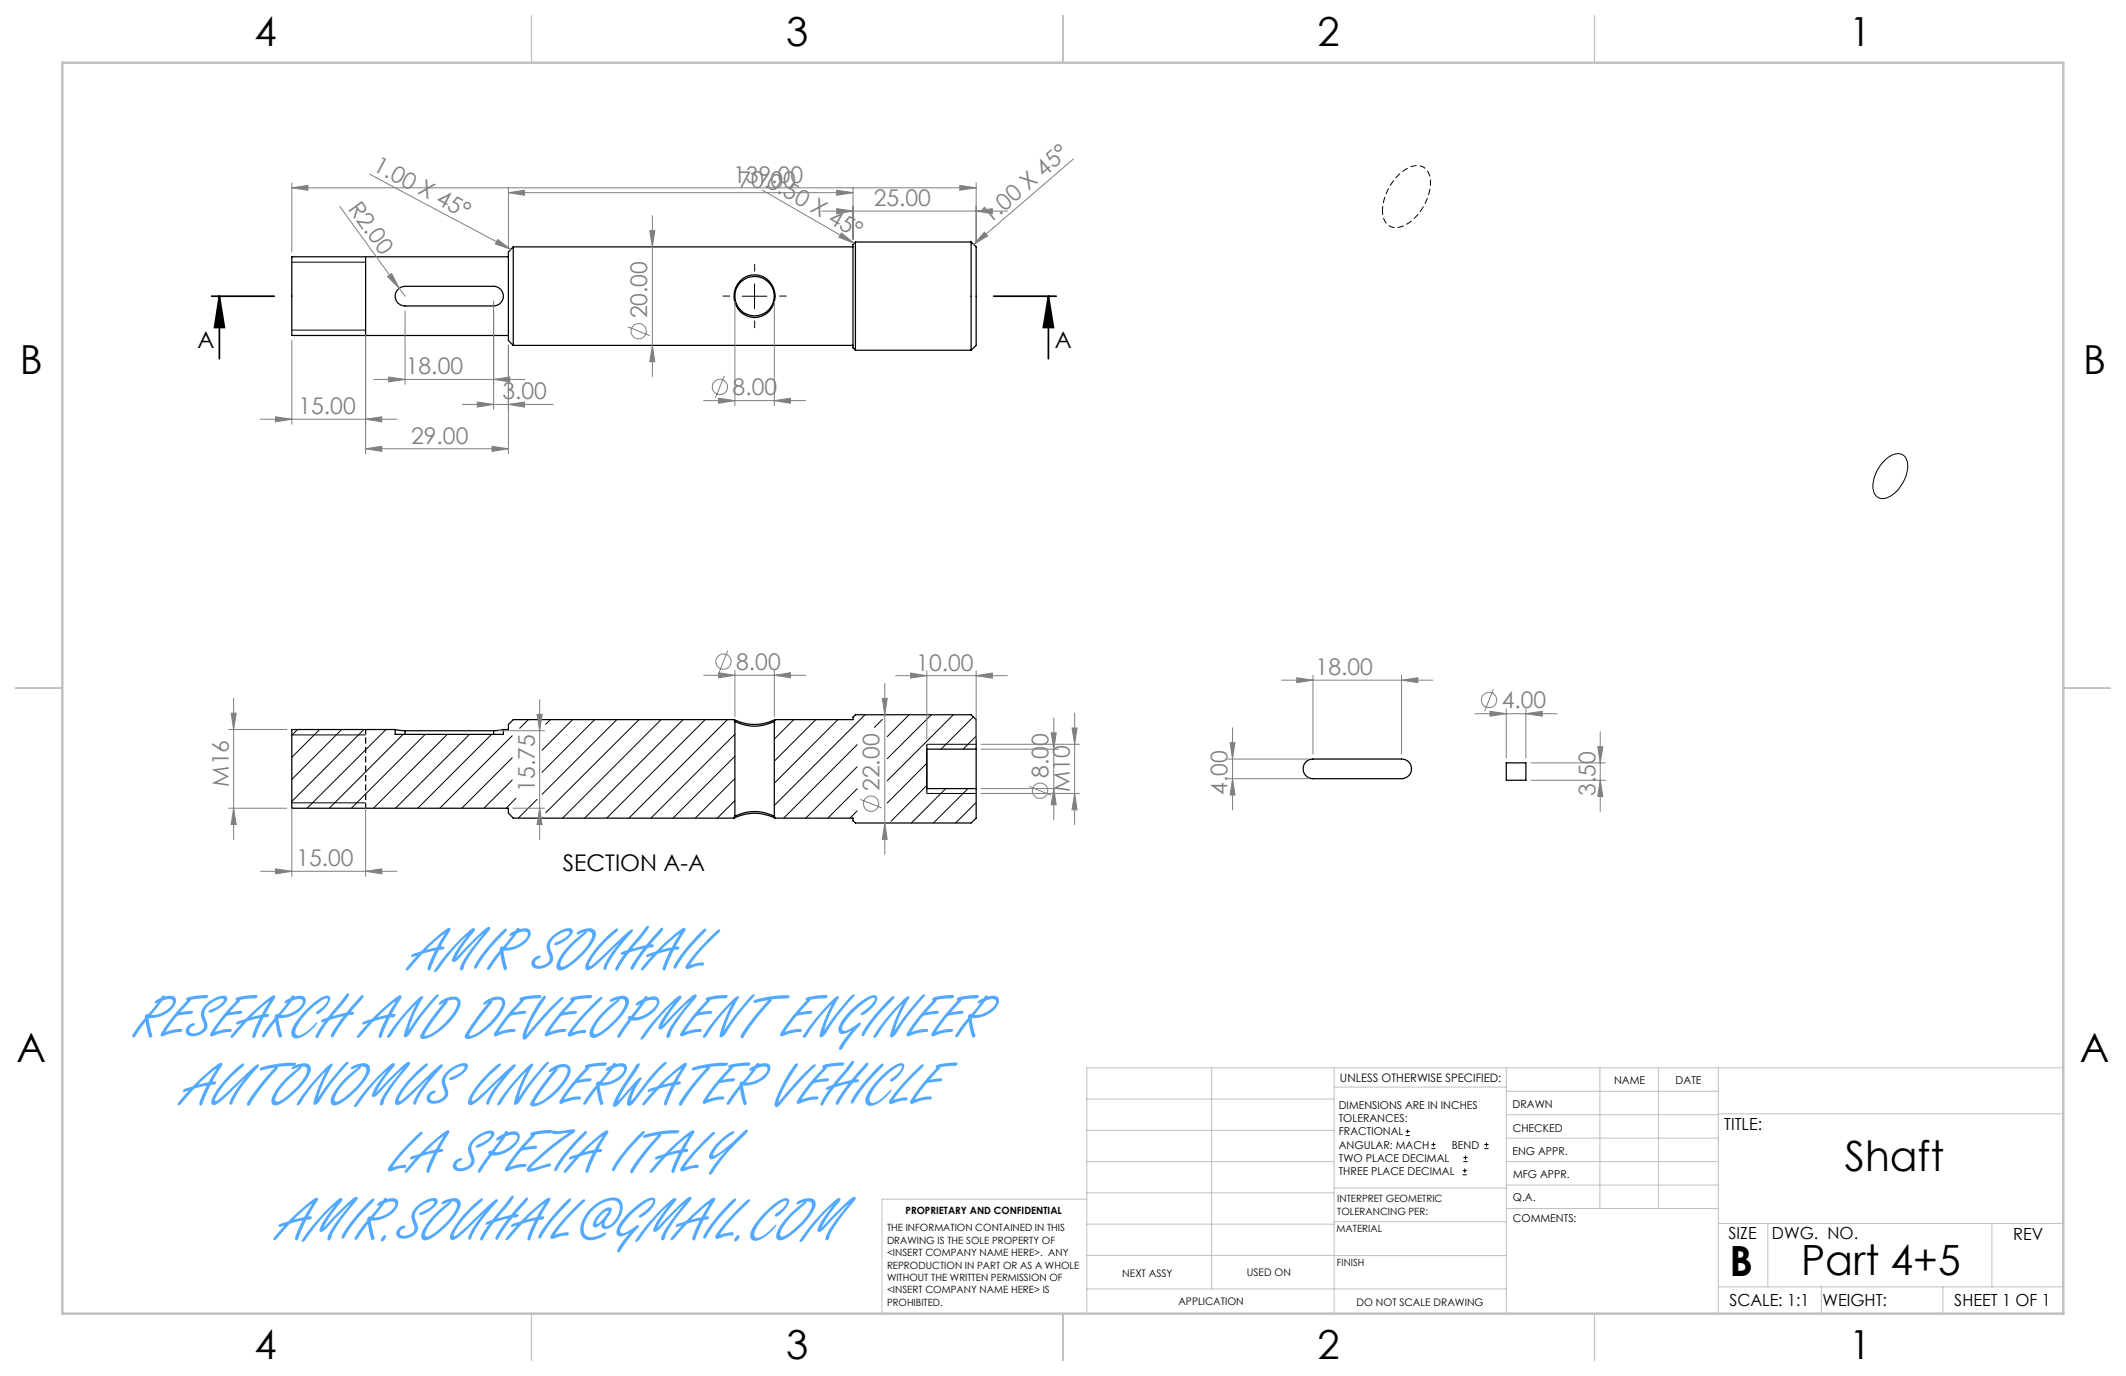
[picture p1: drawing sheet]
<svg xmlns="http://www.w3.org/2000/svg" width="432mm" height="279mm" viewBox="0 0 432 279" stroke-linecap="round" stroke-linejoin="round" font-family="sans-serif">
<g fill="none" stroke="#000" stroke-width=".25">
<path d="M74.3 52.1v16M81 58.6l.6-.4 .7-.1h18a1.99 1.99 0 0 1 1.9 2 1.99 1.99 0 0 1-1.9 2h-18a1.99 1.99 0 0 1-1.9-1.3 1.99 1.99 0 0 1 .6-2.2zM103.3 52.1h-44v16h44M104.2 50.1v20M104.2 50.1l-.9 1.1v17.9l.9 1M104.2 50.1h69M150.3 57.1a4.3 4.3 0 0 1 6.3 .4 4.3 4.3 0 0 1-1 6.2 4.3 4.3 0 0 1-5.7-.9 4.3 4.3 0 0 1 .4-5.7zM173.7 49.1l-.5 .5v21l.5 .5M173.7 49.1v22M173.7 49.1h23.5M197.2 49.1v22M197.2 49.1l1.1 1v20l-1.1 1"/>
<path d="M104.2 70.1h69M173.7 71.1h23.5M80.3 148.1l2 .3M80.3 148.1h-21v16h44v1l.9 1h44.9M80.3 148.1v1h21.9v-1M82.3 148.4h18M82.3 148.4v.7M100.3 148.4v.7M102.2 148.1l-1.9 .3M149.1 146.1a9.3 9.3 0 0 0 8.3 0M149.1 146.1l.2 .4M149.1 146.1h-44.9l-.9 1v1h-1.1"/>
<path d="M149.3 146.5a8.9 8.9 0 0 0 8 0M149.3 146.5v19.2M157.3 146.5v19.2M157.4 146.1h15.8v-.5l.5-.5h23.5l1.1 1v6M157.4 146.1l-.1 .4M188.2 151.1v10M188.2 152.1h10.1M198.3 152.1v8M265.2 154.7l.8-.5 .5-.1h18.2a1.99 1.99 0 0 1 2 2 1.99 1.99 0 0 1-2 2h-18a2 2 0 0 1-1.9-1.2 2 2 0 0 1 .4-2.2zM305.9 154.9h4v3.5h-4zM149.1 166.1a9.3 9.3 0 0 1 8.3 0M149.3 165.7l-.2 .4"/>
<path d="M149.3 165.7a8.9 8.9 0 0 1 8 0M157.3 165.7l.1 .4M188.2 160.1h10.1M198.3 160.1v6l-1.1 1h-23.5l-.5-.5v-.5h-15.8"/>
<circle cx="153.3" cy="60.1" r="4"/>
</g>
<g fill="none" stroke="#000" stroke-width=".2">
<path d="M59.3 53.2h15M153.2 57.6v5.1M59.3 67h15M150.7 60.1h5.1M382.8 93.5a3.4 3.4 0 0 1 3.5-1.2 3.1 3.1 0 0 1 1 3.7 7 7 0 0 1-4.5 5.2 2.05 2.05 0 0 1-2.4-2.4 8 8 0 0 1 2.4-5.3zM59.3 149.2h15M60.4 148.1l-1.1 1.2M64.9 148.1l-5.6 5.7M69.4 148.1l-10.1 10.2M73.9 148.1l-14.6 14.6M78.4 148.1l-16 16M81.9 149.1l-15 15"/>
<path d="M86.4 149.1l-15 15M90.8 149.1l-15 15M95.4 149.1l-15.1 15M99.8 149.1l-15 15M104 149.4l-14.7 14.7M104 153.9l-10.2 10.2M104 158.4l-5.7 5.7M107.3 146.1l-1.7 1.8M111.8 146.1l-1 1M116.3 146.1l-6.2 6.2M120.8 146.1l-10.7 10.7M125.3 146.1l-15.2 15.2"/>
<path d="M129.8 146.1l-19 18.9M134.3 146.1l-20 20M138.7 146.1l-20 20M143.2 146.1l-20 20M147.7 146.1l-20 20M149.3 158.1l-8.1 8M149.3 149.1l-17.1 17M149.3 153.6l-12.6 12.5M161.2 146.1l-3.9 4M165.7 146.1l-8.4 8.5M170.2 146.1l-12.9 12.9M174.1 151.2l-14.9 14.9"/>
<path d="M174.1 155.7l-10.4 10.4M175.7 145.1l-18.4 18.4M179.2 146.1l-1.6 1.6M184.6 145.1l-4.4 4.5M188.2 155l-8 8.1M188.2 159.5l-7.2 7.3M188.2 151.1h10.1M189.2 145.1l-9 9M193.6 145.1l-13.4 13.4M197.7 145.6l-6.6 6.5M198.3 149.5l-2.7 2.6M59.3 163h15"/>
<path d="M104.8 162.1l-2 2M109.1 162.3l-3.8 3.8M149.3 162.6l-3.6 3.5M174.1 160.2l-6 5.9M174.1 164.6l-1.5 1.5M188.2 161.1h10.1M192.1 160.1l-7 7M196.6 160.1l-7 7M198.3 162.9l-4.2 4.2M285.5 230.6h.8M285.5 229.7h.8M285.9 229.3v.9"/>
<path d="M290.7 233.2h.8M290.7 232.4h.8M291.1 232v.8M297.1 238.5h.8M297.1 237.7h.8M297.2 235.9h.9M297.2 235.1h.9M297.5 237.3v.8M297.6 234.6v.9M301.5 233.2h.8M301.5 232.4h.8M301.9 232v.8"/>
</g>
<g fill="none" stroke="#808080" stroke-width=".2">
<path d="M59.3 38.1l3.2-.5v1zM59.3 37.1v14.1M59.3 38.1h139M75 35.3l28.8 15.3M103.3 39.1l3.2-.5v1.1zM103.3 38.1v12M103.3 39.1h69.9M154.9 38.6l18.6 10.8M169.9 38.6l3.3 .5-3.3 .6zM173.2 38.1v10.5M194.9 37.6l3.4 .5-3.4 .5zM198.3 37.1v12"/>
<path d="M218 32.3l-20.2 17.3M69 41.9l12.1 16.6M78.7 56.2l.9-.6 1.5 2.9zM81.1 58.5l1.2 1.6M101.1 48.6l2.7 2-3.2-1.1zM132 46.8h1l-.5 3.3zM132.5 43.8v32.7M166.9 42.9h37.7M169.9 42.4l3.3 .5-3.3 .5zM170.9 47.3l2.6 2.1-3.1-1.2zM198.3 42.9l3.2-.5v1zM200 47.1l.6 .8-2.8 1.7z"/>
<path d="M59.3 69.1v17M74.3 68.1v24M75.9 77h30.7M79 76.6l3.3 .4-3.3 .5zM82.3 63.1v14.9M100.3 77l3.2-.4v.9zM100.3 61.1v22M103.3 70.1v22M127.5 66.4l4.4 1.8M132.5 70.1l.5 3.3h-1zM147.1 76.3l-1.8 4.5M149.3 61.1v21.3"/>
<path d="M157.3 61.1v21.3M52.9 85.1h27.7M56 84.6l3.3 .5-3.3 .6zM74.3 85.1l3.2-.5v1.1zM74.3 91.1l3.2-.5v1.1zM74.3 91.1h29M93.9 82.1h18.5M96.9 81.6l3.4 .5-3.4 .6zM99.9 90.6l3.4 .5-3.4 .6zM103.3 82.1l3.2-.5v1.1zM142.9 81.4h20.7M145.9 80.9l3.4 .5-3.4 .5z"/>
<path d="M157.3 81.4l3.2-.5v1zM142.9 137.1h20.7M145.9 136.6l3.4 .5-3.4 .5zM147.8 132.1l-1.8 4.5M149.3 136.1v9.4M157.3 137.1l3.2-.5v1zM157.3 136.1v9.4M179.7 138.8v34.7M181.9 137.2h22.7M185 136.7l3.2 .5-3.2 .5zM188.2 136.2v13.9M198.3 137.2l3.2-.5v1z"/>
<path d="M198.3 136.2v13.9M260.3 138.1h30.7M263.4 137.6l3.3 .5-3.3 .5zM266.7 137.1v16M284.7 138.1l3.3-.5v1zM284.7 137.1v16M303.3 139.9l-1.7 4.5M46.5 148.1h11.7M47 144.8h1l-.6 3.3zM47.4 141.8v28.7M101.2 148.4h9.4M109.1 145.1h1l-.5 3.3z"/>
<path d="M109.6 142v28.5M179.2 141.8h1l-.5 3.3zM199.2 152.1h15.8M199.2 151.1h20.1M209 159.7l4.5 1.8M213.5 148.8h1l-.5 3.3zM214 145.8v20.7M217.7 147.8h1.1l-.5 3.3zM218.3 144.8v22.7M249.3 154.1h16.4M249.3 158.1h16.4M249.8 150.8h1l-.5 3.3z"/>
<path d="M250.3 158.1l.5 3.3h-1zM250.3 147.8v16.7M299.6 144.9h16.7M302.6 144.4l3.3 .5-3.3 .5zM305.9 143.9v10M309.9 144.9l3.3-.5v1zM309.9 143.9v10M310.9 154.9h15.1M310.9 158.4h15.1M324.5 151.6h1l-.5 3.3zM325 158.4l.5 3.3h-1zM325 148.6v16.2"/>
<path d="M46.5 164.1h11.7M47.4 164.1l.6 3.3h-1zM52.9 176.9h27.7M56 176.4l3.3 .5-3.3 .5zM59.3 164v13.9M74.3 176.9l3.2-.5v1zM74.3 164v13.9M104.2 164.1h6.4M109.6 164.1l.5 3.3h-1zM174.7 162.3l4.4 1.8M179.7 167.1l.5 3.3h-1zM199.2 160.1h15.8"/>
<path d="M199.2 161.1h20.1M214 160.1l.5 3.3h-1zM218.3 161.1l.5 3.3h-1.1z"/>
<circle cx="129.7" cy="67.2" r="1.55"/>
<circle cx="146.2" cy="78.6" r="1.56"/>
<circle cx="146.9" cy="134.3" r="1.55"/>
<circle cx="302.4" cy="142.1" r="1.56"/>
<circle cx="176.9" cy="163.2" r="1.56"/>
<circle cx="211.3" cy="160.6" r="1.56"/>
</g>
<path d="M43 60.1h12.7M44.6 60.1l1 6.4h-2zM44.6 60.1v12.7M201.8 60.1h12.7M212.9 60.1l1.1 6.4h-2.1zM212.9 60.1v12.7" fill="none" stroke="#000" stroke-width=".35"/>
<path d="M280.8 42.7a2.94 2.94 0 0 0 2.8 3.5 8.2 8.2 0 0 0 6-5.1 6.7 6.7 0 0 0 .2-6.5 3 3 0 0 0-4.1-.3 10.8 10.8 0 0 0-4.9 8.4" fill="none" stroke="#000" stroke-width=".2" stroke-dasharray="1.3 .6" stroke-dashoffset=".4" stroke-linecap="butt"/>
<path d="M153.3 55.1v-1.5M148.3 60.1h-1.5M153.3 65.1v1.5M158.3 60.1h1.5" fill="none" stroke="#000" stroke-width=".2" stroke-dasharray="15.2 1.3 1.3 1.3" stroke-linecap="butt"/>
<path d="M74.3 164.1v-16" fill="none" stroke="#000" stroke-width=".25" stroke-dasharray="1.3 .6" stroke-dashoffset=".3" stroke-linecap="butt"/>
<g fill="none" stroke="#c0c0c0" stroke-width=".2">
<path d="M246.1 216.8v44.9M271 216.8v49.9M305.9 216.8v49.9M324.9 216.8v28.6M336.8 216.8v28.6M349 216.8v49.9M419.1 216.8h-198.4v49.9M220.7 235.9h50.3M220.7 229.5h50.3M220.7 223.2h50.3M271 220.7h34.9M305.9 231.1h43.1"/>
<path d="M305.9 226.3h43.1M305.9 221.6h43.1M305.9 235.9h43.1M349 226.2h70.1M220.7 248.6h50.3M220.7 242.2h50.3M220.7 254.9h50.3M220.7 243.5h-41.6v23.2M271 255h34.9M271 248.1h35M271 241.2h35M305.9 240.6h43.1"/>
<path d="M306 245.4h43M349 248.4h70.1M359.1 248.4v12.9M404.6 248.4v12.9M220.7 261.7h85.2M349 261.3h70.1M369.9 261.3v5.4M394.6 261.3v5.4"/>
</g>
<path d="M107.9 3.2v9.5M215.9 3.2v9.5M323.8 3.2v9.5M3.1 139.7h9.6M419.1 139.7h9.5M107.9 266.7v9.6M215.9 266.7v9.6M323.8 266.7v9.6" fill="none" stroke="#c0c0c0" stroke-width=".25"/>
<path d="M12.7 12.7h406.4v254h-406.4z" fill="none" stroke="#c0c0c0" stroke-width=".5"/>
<path d="M212.9 60.1l1.1 6.4h-2.1zM44.6 60.1l1 6.4h-2z" fill="#000"/>
<g fill="#808080">
<path d="M78.7 56.2l.9-.6 1.5 2.9z"/>
<path d="M170.9 47.3l2.6 2.1-3.1-1.2z"/>
<path d="M101.1 48.6l2.7 2-3.2-1.1z"/>
<path d="M200 47.1l.6 .8-2.8 1.7z"/>
<path d="M74.3 85.1l3.2-.5v1.1zM56 84.6l3.3 .5-3.3 .6zM309.9 144.9l3.3-.5v1zM302.6 144.4l3.3 .5-3.3 .5z"/>
<path d="M59.3 38.1l3.2-.5v1zM194.9 37.6l3.4 .5-3.4 .5zM74.3 91.1l3.2-.5v1.1zM99.9 90.6l3.4 .5-3.4 .6zM145.9 80.9l3.4 .5-3.4 .5zM157.3 81.4l3.2-.5v1zM79 76.6l3.3 .4-3.3 .5zM100.3 77l3.2-.4v.9zM96.9 81.6l3.4 .5-3.4 .6zM103.3 82.1l3.2-.5v1.1zM103.3 39.1l3.2-.5v1.1zM169.9 38.6l3.3 .5-3.3 .6zM169.9 42.4l3.3 .5-3.3 .5zM198.3 42.9l3.2-.5v1z"/>
<path d="M132 46.8h1l-.5 3.3zM132.5 70.1l.5 3.3h-1zM324.5 151.6h1l-.5 3.3zM325 158.4l.5 3.3h-1z"/>
<path d="M284.7 138.1l3.3-.5v1zM263.4 137.6l3.3 .5-3.3 .5z"/>
<path d="M249.8 150.8h1l-.5 3.3zM250.3 158.1l.5 3.3h-1z"/>
<path d="M157.3 137.1l3.2-.5v1zM145.9 136.6l3.4 .5-3.4 .5zM198.3 137.2l3.2-.5v1zM185 136.7l3.2 .5-3.2 .5z"/>
<path d="M56 176.4l3.3 .5-3.3 .5zM74.3 176.9l3.2-.5v1z"/>
<path d="M109.1 145.1h1l-.5 3.3zM109.6 164.1l.5 3.3h-1zM179.2 141.8h1l-.5 3.3zM179.7 167.1l.5 3.3h-1zM213.5 148.8h1l-.5 3.3zM214 160.1l.5 3.3h-1zM217.7 147.8h1.1l-.5 3.3zM218.3 161.1l.5 3.3h-1.1zM47 144.8h1l-.6 3.3zM47.4 164.1l.6 3.3h-1z"/>
</g>
<g font-size="13.1" fill="#53a9ff">
<text x="83.3" y="196.9">AMIR SOUHAIL</text>
<text x="27" y="210.6">RESEARCH AND DEVELOPMENT ENGINEER</text>
<text x="36.9" y="224.3">AUTONOMUS UNDERWATER VEHICLE</text>
<text x="79.1" y="238">LA SPEZIA ITALY</text>
<text x="56.3" y="251.7">AMIR.SOUHAIL@GMAIL.COM</text>
</g>
<g font-size="8.5">
<text x="374.7" y="237.7">Shaft</text>
<text x="351.3" y="259">B</text>
<text x="365.8" y="258.9">Part 4+5</text>
</g>
<g font-size="8.1">
<text x="51.7" y="9.3">4</text>
<text x="159.7" y="9.3">3</text>
<text x="267.6" y="9.3">2</text>
<text x="375.6" y="9.3">1</text>
<text x="4" y="76">B</text>
<text x="423.1" y="76">B</text>
<text x="3.3" y="215.7">A</text>
<text x="422.4" y="215.7">A</text>
<text x="51.7" y="276">4</text>
<text x="159.7" y="276">3</text>
<text x="267.6" y="276">2</text>
<text x="375.6" y="276">1</text>
</g>
<g font-size="4.7" fill="#808080">
<text x="75.5" y="34.4" transform="rotate(28 75.5 34.4)">1.00 X 45°</text>
<text x="148.9" y="37.1">139.00</text>
<text x="150" y="38.1">70.00</text>
<text x="155.4" y="37.7" transform="rotate(30 155.4 37.7)">0.50 X 45°</text>
<text x="177.5" y="41.8">25.00</text>
<text x="70.6" y="42.4" transform="rotate(54 70.6 42.4)">R2.00</text>
<text x="201.1" y="45.5" transform="rotate(-41 201.1 45.5)">1.00 X 45°</text>
<text x="131.4" y="64.7" transform="rotate(-90 131.4 64.7)">20.00</text>
<text x="82.4" y="76">18.00</text>
<text x="102" y="81.1">3.00</text>
<text x="148.8" y="80.3">8.00</text>
<text x="60.6" y="84.1">15.00</text>
<text x="83.5" y="90.1">29.00</text>
<text x="149.5" y="136">8.00</text>
<text x="186.1" y="136.2">10.00</text>
<text x="267.2" y="137.1">18.00</text>
<text x="305" y="143.8">4.00</text>
<text x="46.5" y="159.7" transform="rotate(-90 46.5 159.7)">M16</text>
<text x="108.6" y="160.8" transform="rotate(-90 108.6 160.8)">15.75</text>
<text x="178.7" y="160.6" transform="rotate(-90 178.7 160.6)">22.00</text>
<text x="213" y="158" transform="rotate(-90 213 158)">8.00</text>
<text x="217.3" y="160.8" transform="rotate(-90 217.3 160.8)">M10</text>
<text x="249.3" y="161.4" transform="rotate(-90 249.3 161.4)">4.00</text>
<text x="324" y="161.6" transform="rotate(-90 324 161.6)">3.50</text>
<text x="60.2" y="175.9">15.00</text>
</g>
<g font-size="4.7">
<text x="40.1" y="70.7">A</text>
<text x="214.2" y="70.7">A</text>
<text x="114.3" y="176.8">SECTION A-A</text>
</g>
<g font-size="3.4">
<text x="350.2" y="229.5">TITLE:</text>
<text x="351.1" y="251.6">SIZE</text>
<text x="359.9" y="251.6">DWG. NO.</text>
<text x="408.9" y="251.7">REV</text>
<text x="351.2" y="265.2">SCALE: 1:1</text>
<text x="370.1" y="265.3">WEIGHT:</text>
<text x="396.9" y="265.2">SHEET 1 OF 1</text>
</g>
<text font-size="2.4" x="272.2" y="219.7">UNLESS OTHERWISE SPECIFIED:</text>
<g font-size="2.2">
<text x="327.8" y="220.1">NAME</text>
<text x="340.3" y="220.2">DATE</text>
<text x="271.9" y="225.3">DIMENSIONS ARE IN INCHES</text>
<text x="271.9" y="227.9">TOLERANCES:</text>
<text x="307.2" y="224.9">DRAWN</text>
<text x="271.9" y="230.6">FRACTIONAL</text>
<text x="271.9" y="233.2">ANGULAR: MACH</text>
<text x="294.9" y="233.2">BEND</text>
<text x="307.3" y="229.8">CHECKED</text>
<text x="271.9" y="235.9">TWO PLACE DECIMAL</text>
<text x="271.9" y="238.5">THREE PLACE DECIMAL</text>
<text x="307.2" y="234.4">ENG APPR.</text>
<text x="307.3" y="239.2">MFG APPR.</text>
<text x="307.3" y="243.9">Q.A.</text>
<text x="307.3" y="248.1">COMMENTS:</text>
</g>
<g font-size="2.1">
<text x="227.9" y="259.2">NEXT ASSY</text>
<text x="253.3" y="259.2">USED ON</text>
<text x="239.3" y="265">APPLICATION</text>
<text x="275.5" y="265.1">DO NOT SCALE DRAWING</text>
</g>
<g font-size="2">
<text x="271.6" y="244.1">INTERPRET GEOMETRIC</text>
<text x="180.2" y="250">THE INFORMATION CONTAINED IN THIS</text>
<text x="183.9" y="246.4">PROPRIETARY AND CONFIDENTIAL</text>
<text x="271.5" y="250.2">MATERIAL</text>
<text x="271.6" y="246.6">TOLERANCING PER:</text>
<text x="180.2" y="252.5">DRAWING IS THE SOLE PROPERTY OF</text>
<text x="180.2" y="255.1">&lt;INSERT COMPANY NAME HERE&gt;. ANY</text>
<text x="180.2" y="257.6">REPRODUCTION IN PART OR AS A WHOLE</text>
<text x="271.5" y="257">FINISH</text>
<text x="180.2" y="260.1">WITHOUT THE WRITTEN PERMISSION OF</text>
<text x="180.2" y="262.6">&lt;INSERT COMPANY NAME HERE&gt; IS</text>
<text x="180.2" y="265.2">PROHIBITED.</text>
</g>
</svg>
